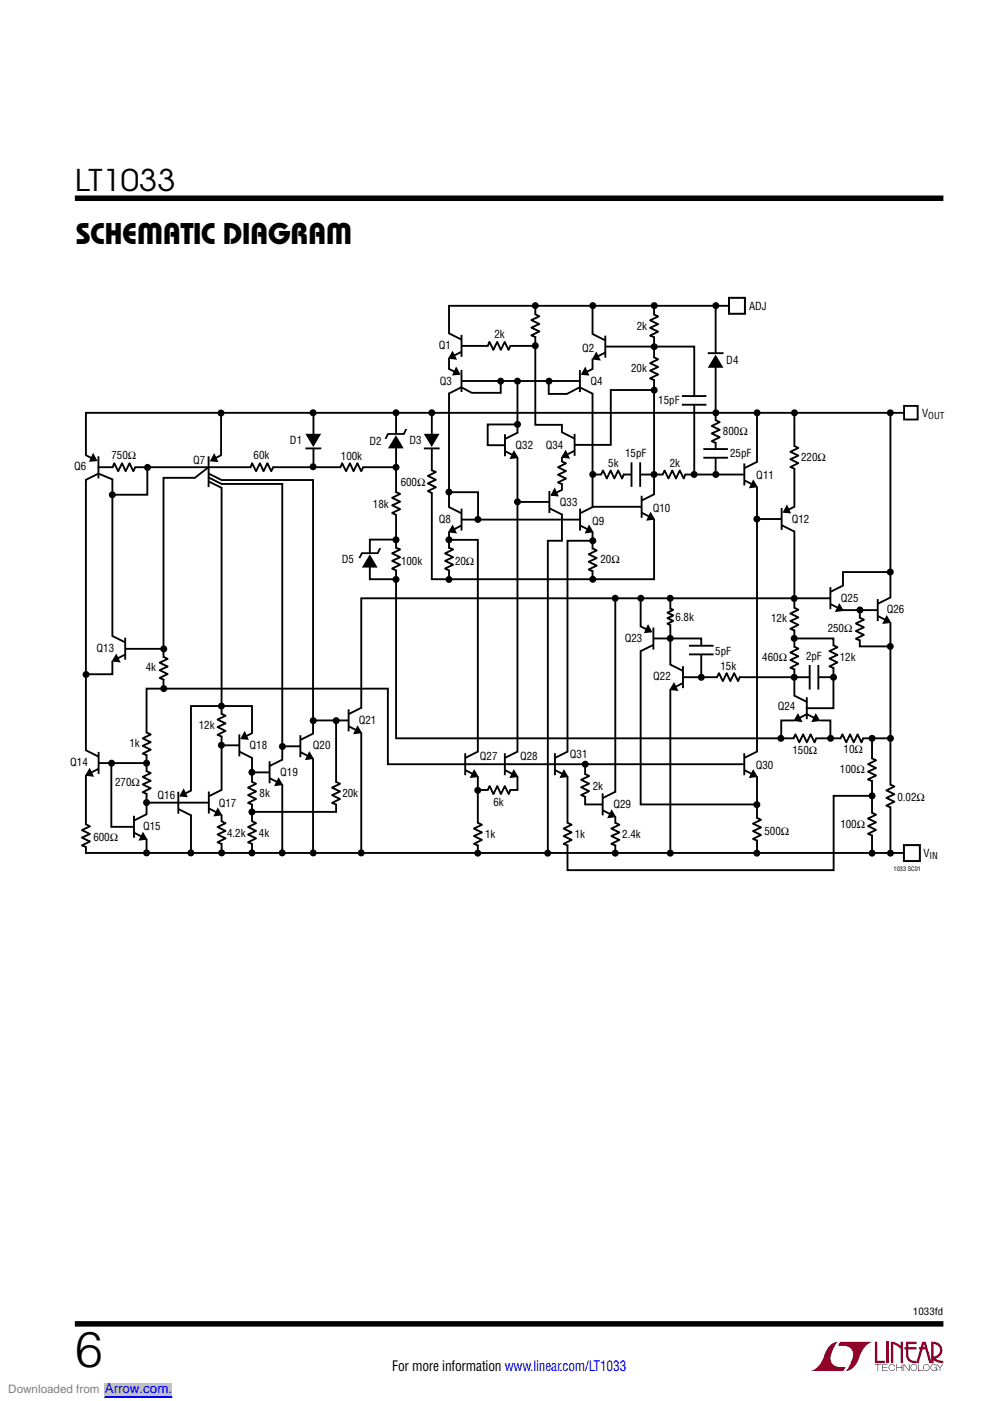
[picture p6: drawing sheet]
<svg xmlns="http://www.w3.org/2000/svg" width="210mm" height="297mm" viewBox="0 0 210 297" stroke-linecap="round" stroke-linejoin="round" font-family="sans-serif">
<g fill="#910028">
<path d="M185.5 284.5h.5v4h1.6v.5h-2.1z"/>
<path d="M176.2 285.1l1-.5 .4-.1a6.2 6.2 0 0 0-1.4 4.1 2.58 2.58 0 0 0 3.1 1.2l-.5 .9h-6.9a4.9 4.9 0 0 0 3-3.8l.4-.8z"/>
<path d="M178.1 284.5h7a4.9 4.9 0 0 0-3.1 3.8 3.2 3.2 0 0 1-2.7 2.4l.1-.1a6.2 6.2 0 0 0 1.4-4 2.58 2.58 0 0 0-3.1-1.3z"/>
<path d="M188 284.5h.5v4.5h-.5z"/>
<path d="M188.9 284.5l1 .2 1.1 .6v-.8h.5v4.5h-.5v-3.1l-1.6-.9v4h-.5z"/>
<path d="M185.5 289.2h1.3v.1h-.6v1.4h-.1v-1.4h-.6z"/>
<path d="M187 289.2h1.2v.1h-1v.6h.9v.1h-.9v.6h1v.1h-1.2z"/>
<path d="M190 289.2h.2v.7h1v-.7h.1v1.5h-.1v-.7h-1v.7h-.2z"/>
<path d="M191.6 289.2h.1l1 1.3v-1.3h.1v1.5l-1.1-1.3v1.3h-.1z"/>
<path d="M194.7 289.2h.1v1.4h.9v.1h-1z"/>
<path d="M198.6 289.2h.2l.5 .8 .5-.8h.2l-.6 .9v.6h-.2v-.6z"/>
<path d="M192.1 284.5h2.2v.5h-1.7v.6h1.7v.5h-1.7v1.2a1.32 1.32 0 0 0 1.7 1.2v.5l1.2-4.5h.8l1.1 4.1v-4.1a1.84 1.84 0 0 1 2.4 1.3 1.84 1.84 0 0 1-1.5 2.2l.8 .4 .9 .1v.5l-1.2-.2-1-.5v-.7a1.34 1.34 0 0 0 1.5-1.2 1.34 1.34 0 0 0-1.4-1.4v4h-.9l-.8-2.9h-1.3v-.5h1.2l-.2-.6-1.1 4a2.01 2.01 0 0 1-2.7-1.7v-1.2h-.4v-.5h.4z"/>
<path d="M193.2 289.4a.72 .72 0 0 1 1.2 .1 .72 .72 0 0 1-.4 1.1 .72 .72 0 0 1-1-.7h.2a.59 .59 0 0 0 .8 .6 .59 .59 0 0 0 .2-1 .59 .59 0 0 0-1 .2l-.2 .2z"/>
<path d="M195.9 289.4a.72 .72 0 0 1 1.1 .1 .72 .72 0 0 1-.4 1.1 .72 .72 0 0 1-.9-.7h.1a.59 .59 0 0 0 .8 .6 .59 .59 0 0 0 .2-1 .59 .59 0 0 0-.9 .2l-.2 .2z"/>
<path d="M197.5 289.4a.72 .72 0 0 1 1.2 .3h-.2a.59 .59 0 0 0-.9-.2 .59 .59 0 0 0 .1 .9 .59 .59 0 0 0 .9-.3h-.5v-.1h.6v.7h-.1v-.3a.73 .73 0 0 1-1.1 .1 .73 .73 0 0 1 0-1.1z"/>
<path d="M188.6 289.4a.71 .71 0 0 1 1.2 .4h-.1a.59 .59 0 0 0-.9-.3 .59 .59 0 0 0-.1 .9 .59 .59 0 0 0 1-.2h.1a.73 .73 0 0 1-1.1 .4 .73 .73 0 0 1-.1-1.2z"/>
</g>
<path d="M15.9 42h184.1M15.9 280.7h184.1" fill="none" stroke="#000" stroke-width="1.2" stroke-linecap="butt"/>
<path d="M14.9 62.9h185.3v122.2h-185.3z" fill="#fff"/>
<g fill="none" stroke="#000" stroke-width=".4">
<path d="M95.1 78.2l2 1M97.6 73.3h16M97.8 78.4v4.7M113.5 64.8v25.3h5.6v24.6h-2.9v66.1M123 78.5v4.6M125.6 64.8v58M125.7 78.2l-2 1M128 73.5h19.2v27.1M138.7 64.8v58h-47.1v-35.2M151.7 64.8v35.3M154.9 64.8h-59.7v58M18.1 96.5l2 1"/>
<path d="M20.9 96.7v4.7M31.2 99.1v5.8h-7.5M44.2 99.1l-2.9 2.2h-6.6v44.7M46.9 87.6v9.2M66.5 87.6v11.5M84 87.1v69.4h104.8M91.5 99.7l.9 .4-1.7 .8 1.7 .8-1.7 .8 1.7 .8-1.7 .8 .9 .5M97.6 80.8h25.6M97.8 82.1l-2.7 1.4M106.2 80.8v2.5h-6.2l-2.2-1.2M109.7 90h-6.3v4.4h3.9M109.7 80.9v86.6h-8.5"/>
<path d="M116.3 80.8v2.7h3.9l2.7-1.4M123 82.1l2.7 1.4M138.7 82.7h-9.2v11.6h-7.7M160.5 87.4v93.4M168.4 87.4v60.7M188.8 87.6v93.2M191.7 87.5h-173.5v93.3h173.5M191.7 86.1h2.9v2.8h-2.9zM20.9 100.4l-2.8 1.4M21 100.5l2.8 1.1v41.4h-5.6M83.9 104.3l.9 .4-1.7 .8 1.7 .9-1.7 .7 1.7 .9-1.7 .8 1 .4M83.9 116.1l.9 .4-1.7 .8 1.7 .8-1.7 .8 1.7 .8-1.7 .8 1 .5"/>
<path d="M84 114.4h-5.6v8.4h5.6M95.1 107.5l2.7 1.3M95.1 116.1l1 .4-1.7 .8 1.7 .8-1.7 .8 1.7 .8-1.7 .8 .9 .5M95.2 104.4h6.2v5.7M95.3 114.5h6v66.3M97.6 110.2h25.6M97.8 111.4l-2.2 1.2M97.9 107.8v4.7M109.8 106.4h6.9M116.5 104.1v4.7M116.5 107.8l2.7 1.3M119.2 103.8l-1.9 1"/>
<path d="M125.6 114.7h-5.3v69.8h56.5v-15.8h8.1M125.7 100.6h32.9M160.5 110h5.5M165.7 107.7v4.7M165.7 111.4l2.8 1.3M168.5 107.4l-2 1M26.1 137.6h8.6M130.5 126.8v53.9M135.8 126.8v43.8h24.8M138.3 135.4h10.4v8.2M142 129l.7 .3-1.2 .6 1.2 .6-1.2 .6 1.2 .5-1.2 .6 .7 .4M142.1 126.8v53.9"/>
<path d="M168.4 135.4h8.3v14.8h-5.8M176.3 126.9h-99.7v54M182.3 129.4v7.6h6.5M188.8 121.3h-10.1v3M46.8 158h4.2M59.8 158.2h4.1M66.4 152.7h7.8M71.3 152.7v19.4h-18M144.6 143.6h32.2M184.9 156.5v24.3M20.6 161.8h10.4M23.6 161.8v13.5h5.1"/>
<path d="M53.3 163.8h4.1M124.1 162.1v8.5h3.9M40.5 180.8v-31.1h12.9v31.1"/>
</g>
<path d="M142.1 129.1v3.3" fill="none" stroke="#fff" stroke-width=".48"/>
<g fill="none" stroke="#fff" stroke-width=".66" stroke-linecap="butt">
<path d="M95.2 78.3v5M125.6 78.3v5M154.6 64.8h3.3M156.3 63.2v3.3M18.2 96.6v5M19.3 99.1h1.6M83.9 91.9v2.1M91.6 99.9v4.5M96.3 80.8h1.5M123 80.8h1.5M78.4 117.2v2.1M84 104.5v4.5"/>
<path d="M84 116.3v4.5M95.2 107.6v5.1M95.2 116.3v4.5M96.3 110.2h1.6M116.5 106.4h1.5M119.2 104v4.9M165.7 110h1.6M168.4 107.6v4.9"/>
</g>
<path d="M96.7 78.2l.6 1.1-1.1 .1zM124.1 78.2l.5 1.2-1.1-.1zM19.8 96.5l.5 1.1-1.1 .1zM83.9 92.3l1.7 2.8h-3.3zM82.1 91.8h3.4l.4-.9h.5l-.7 1.3h-3.3l-.5 .9h-.4zM78.4 117.5l1.7 2.8h-3.4zM76.6 117.1h3.4l.4-.9h.4l-.6 1.3h-3.3l-.5 .8h-.4zM95.9 111.7l.6 1.1-1.2-.1zM117.6 103.9l.5 1.1-1.1-.1zM166.8 107.5l.6 1.1-1.1-.1z" fill="#000"/>
<path d="M96.7 78.2l.6 1.1-1.1 .1zM124.1 78.2l.5 1.2-1.1-.1zM19.8 96.5l.5 1.1-1.1 .1zM95.9 111.7l.6 1.1-1.2-.1zM117.6 103.9l.5 1.1-1.1-.1zM166.8 107.5l.6 1.1-1.1-.1z" fill="none" stroke="#000" stroke-width=".46"/>
<path d="M154.6 63.1h3.3v3.4h-3.3z" fill="#fff"/>
<path d="M154.6 63.1h3.3v3.4h-3.3z" fill="none" stroke="#000" stroke-width=".42"/>
<g fill="none" stroke="#fff" stroke-width=".66" stroke-linecap="butt">
<path d="M95.2 70.8v5.1M96.3 73.3h1.6M103.6 73.3h4.5M113.5 66.8v4.5M125.7 70.9v5.2M126.8 73.5h1.5M138.7 66.8v4.6M138.7 75.9v4.5M151.7 74.9v2.1M24 99.1h4.5M44.2 99.1h1.6M46.9 96.6v5"/>
<path d="M53.3 99.1h4.5M66.4 93v2M72.3 99.1h4.6M91.5 93v2M107.1 94.4h1.5M109.7 91.8v5.2M119.2 98v4.5M119.2 91.8v5.1M120.3 94.3h1.5M147.2 84v1.8M151.7 95.2v1.8M151.8 89.2v4.6"/>
<path d="M160.5 98v5.2M168.4 94.7v4.5M123 110.2h1.5M125.7 116.4v4.6M125.7 107.6v5.1M127.6 100.6h4.5M133.9 100.6h1.8M136 107.5h1.6M138.7 104.9v5.1M140.6 100.6h4.6M157.8 100.6h1.5M34.7 139.4v4.6"/>
<path d="M148.7 136.9v1.8M168.4 129v4.5M168.4 137.2v4.6M176.1 126.8h1.5M176.7 137v4.5M178.7 124.3v5.1M182.3 131.1v4.5M47 151.5v4.5M63.7 158.2h1.5M66.4 155.6v5.2M73.9 152.7h1.6M76.6 150.2v5.1"/>
<path d="M101.3 159.5v5.1M109.7 159.5v5.1M120.3 159.5v5.1M152.2 143.6h4.5M168.4 156.5h4.5M168.4 147.6v5.1M171.7 143.6h1.8M178.3 156.5h4.6M18.2 174.9v4.6M47 174.3v4.5M53.4 165.9v4.5M53.4 174.3v4.5"/>
<path d="M57.2 163.7h1.5M59.8 161.2v5.1M71.3 165.9v4.5M98.6 162h1.6M101.3 174.6v4.5M103.5 167.5h4.6M107 162h1.6M117.7 162h1.5M120.4 174.6v4.5M124.1 164.2v4.6M127.8 170.6h1.5M130.5 168v5.1"/>
<path d="M130.5 174.6v4.5M160.5 173.5v4.6M184.9 160.9v4.6M184.9 172.5v4.5M188.8 166.5v4.5M193.4 179.2v3.4M191.7 180.9h3.3"/>
</g>
<g fill="#000">
<path d="M95.9 74.8l.6 1.2-1.2-.1zM126.4 75l.6 1.2-1.2-.2zM151.7 75.2l1.7 2.8h-3.4zM45.4 96.6l.5 1.1-1.1-.1zM64.8 92h3.3l-1.7 2.8zM89.9 92h3.3l-1.7 2.8zM109 95.9l.6 1-1.2 .2zM119.9 95.8l.6 1.2-1.2-.2zM124.9 111.7l.6 1-1.2 .1zM137.9 109l.6 1-1.1 .1zM159.7 102.1l.6 1-1.1 .2zM178 128.3l.6 1-1.2 .2z"/>
<path d="M65.6 159.7l.6 1-1.2 .2zM75.8 154.3l.6 1-1.1 .1zM169.2 151.7l.6 1.1-1.2-.1zM173 151.7l.6 1-1.2 .1zM59.1 165.3l.6 1-1.2 .1zM100.5 163.5l.6 1.1-1.1 .1zM108.9 163.5l.6 1.1-1.1 .1zM119.6 163.5l.6 1.1-1.2 .1zM129.7 172.1l.6 1-1.2 .1z"/>
<circle cx="113.5" cy="73.3" r=".74"/>
<circle cx="113.5" cy="64.8" r=".74"/>
<circle cx="125.7" cy="64.8" r=".74"/>
<circle cx="138.7" cy="64.8" r=".74"/>
<circle cx="138.7" cy="73.5" r=".74"/>
<circle cx="151.8" cy="64.8" r=".74"/>
<circle cx="31.3" cy="99.1" r=".74"/>
<circle cx="46.9" cy="87.6" r=".74"/>
<circle cx="66.4" cy="87.5" r=".74"/>
<circle cx="66.4" cy="99" r=".74"/>
<circle cx="84" cy="87.5" r=".74"/>
<circle cx="84" cy="99.1" r=".74"/>
<circle cx="91.6" cy="87.5" r=".74"/>
<circle cx="106.2" cy="80.8" r=".74"/>
<circle cx="109.7" cy="80.8" r=".74"/>
<circle cx="109.7" cy="90" r=".74"/>
<circle cx="116.4" cy="80.8" r=".74"/>
<circle cx="138.7" cy="82.7" r=".74"/>
<circle cx="151.8" cy="87.5" r=".74"/>
<circle cx="160.5" cy="87.5" r=".74"/>
<circle cx="168.4" cy="87.5" r=".74"/>
<circle cx="188.8" cy="87.5" r=".74"/>
<circle cx="23.8" cy="104.9" r=".74"/>
<circle cx="84" cy="114.4" r=".74"/>
<circle cx="95.2" cy="104.3" r=".74"/>
<circle cx="95.2" cy="114.4" r=".74"/>
<circle cx="101.3" cy="110.1" r=".74"/>
<circle cx="109.7" cy="106.4" r=".74"/>
<circle cx="125.7" cy="100.6" r=".74"/>
<circle cx="125.7" cy="114.7" r=".74"/>
<circle cx="138.7" cy="100.6" r=".74"/>
<circle cx="147.2" cy="100.6" r=".74"/>
<circle cx="151.8" cy="100.6" r=".74"/>
<circle cx="160.5" cy="110" r=".74"/>
<circle cx="34.7" cy="137.6" r=".74"/>
<circle cx="84" cy="122.8" r=".74"/>
<circle cx="95.2" cy="122.8" r=".74"/>
<circle cx="125.7" cy="122.8" r=".74"/>
<circle cx="130.4" cy="126.8" r=".74"/>
<circle cx="135.9" cy="126.8" r=".74"/>
<circle cx="142.1" cy="126.8" r=".74"/>
<circle cx="142.1" cy="135.3" r=".74"/>
<circle cx="168.4" cy="126.9" r=".74"/>
<circle cx="168.4" cy="135.3" r=".74"/>
<circle cx="182.3" cy="129.3" r=".74"/>
<circle cx="188.8" cy="137" r=".74"/>
<circle cx="188.8" cy="121.3" r=".74"/>
<circle cx="18.2" cy="143" r=".74"/>
<circle cx="34.7" cy="146" r=".74"/>
<circle cx="46.9" cy="158" r=".74"/>
<circle cx="46.9" cy="149.7" r=".74"/>
<circle cx="59.9" cy="158.3" r=".74"/>
<circle cx="66.4" cy="152.8" r=".74"/>
<circle cx="71.3" cy="152.8" r=".74"/>
<circle cx="148.7" cy="143.6" r=".74"/>
<circle cx="165.6" cy="156.5" r=".74"/>
<circle cx="168.4" cy="143.6" r=".74"/>
<circle cx="176.1" cy="156.5" r=".74"/>
<circle cx="176.7" cy="143.6" r=".74"/>
<circle cx="184.9" cy="156.5" r=".74"/>
<circle cx="188.8" cy="156.5" r=".74"/>
<circle cx="23.7" cy="161.8" r=".74"/>
<circle cx="31.1" cy="161.8" r=".74"/>
<circle cx="31.1" cy="170.2" r=".74"/>
<circle cx="53.4" cy="163.7" r=".74"/>
<circle cx="53.4" cy="172.1" r=".74"/>
<circle cx="101.3" cy="167.6" r=".74"/>
<circle cx="124.1" cy="162" r=".74"/>
<circle cx="160.5" cy="170.6" r=".74"/>
<circle cx="184.9" cy="168.7" r=".74"/>
<circle cx="31.1" cy="180.8" r=".74"/>
<circle cx="40.5" cy="180.8" r=".74"/>
<circle cx="47" cy="180.8" r=".74"/>
<circle cx="53.4" cy="180.8" r=".74"/>
<circle cx="59.8" cy="180.8" r=".74"/>
<circle cx="66.4" cy="180.8" r=".74"/>
<circle cx="76.6" cy="180.8" r=".74"/>
<circle cx="101.3" cy="180.9" r=".74"/>
<circle cx="116.1" cy="180.9" r=".74"/>
<circle cx="130.4" cy="180.9" r=".74"/>
<circle cx="142.1" cy="180.9" r=".74"/>
<circle cx="160.5" cy="180.9" r=".74"/>
<circle cx="184.9" cy="180.9" r=".74"/>
<circle cx="188.8" cy="180.9" r=".74"/>
</g>
<g fill="none" stroke="#000" stroke-width=".4">
<path d="M95.1 70.6l2.7 1.4M97.8 74.6l-2.2 1.1M97.9 71v4.7M108.3 73.3l-.5 .9-.8-1.7-.8 1.7-.8-1.7-.8 1.7-.8-1.7-.4 .9M113.4 66.6l1 .5-1.7 .8 1.7 .8-1.7 .8 1.7 .8-1.7 .8 .9 .4M125.6 70.8l2.7 1.4M128.3 74.8l-2.3 1.1M128.3 71.2v4.6M138.6 66.7l.9 .4-1.7 .8 1.7 .8-1.7 .8 1.7 .8-1.7 .8 1 .5M138.6 75.7l.9 .5-1.7 .8 1.7 .8-1.7 .8 1.7 .8-1.7 .8 1 .4M150.1 74.9h3.3M20.7 99.1h63.3"/>
<path d="M28.7 99l-.4 .9-.8-1.7-.9 1.7-.7-1.7-.8 1.7-.9-1.7-.4 1M44.2 96.7v6.6M47 96.5l-1.8 .9M58 99l-.5 .9-.8-1.7-.8 1.7-.8-1.7-.8 1.7-.8-1.7-.4 1M68.1 95.1h-3.3M77 99l-.4 .9-.8-1.7-.8 1.7-.8-1.7-.8 1.7-.9-1.7-.4 1M93.2 95.1h-3.3M107.1 92.1v4.6M107.1 95.7l2.3 1.1M109.8 91.7l-2.7 1.4M119.1 91.6l2.7 1.4M119.1 97.8l.9 .5-1.7 .8 1.7 .8-1.7 .7 1.7 .9-1.7 .8 1 .4"/>
<path d="M121.8 95.6l-2.3 1.1M121.8 92v4.7M133.9 98v5.2M135.7 98v5.2M144.6 84h5.2M144.6 85.8h5.2M149.1 95.2h5.2M149.1 97h5.2M151.7 89l.9 .5-1.7 .8 1.7 .8-1.7 .8 1.7 .8-1.7 .8 1 .4M157.8 98.3v4.6M160.6 97.9l-2.8 1.4M168.3 94.5l1 .5-1.7 .8 1.7 .8-1.7 .8 1.7 .8-1.7 .8 .9 .4"/>
<path d="M44.2 101.2l2.8 1.4h12.8v78.2M44.2 102.1l2.8 1.3v77.4M44.2 100.4l2.8 1.4h19.4v79M123 107.8v4.7M123 111.4l2.3 1.2M125.6 116.3l.9 .4-1.7 .8 1.7 .8-1.7 .8 1.7 .8-1.7 .9 1 .4M125.6 107.5h10.5M125.7 107.5l-2.7 1.3M132.3 100.5l-.4 .9-.8-1.6-.9 1.6-.7-1.6-.8 1.6-.8-1.6-.5 .9M136 105.1v4.7M136.1 108.7l2.2 1.2M138.8 104.7l-2.7 1.4"/>
<path d="M145.4 100.5l-.4 .9-.9-1.6-.8 1.6-.8-1.6-.8 1.6-.8-1.6-.4 .9M157.8 101.8l2.3 1.2M34.6 139.2l.9 .5-1.7 .8 1.7 .8-1.7 .8 1.7 .8-1.7 .8 1 .4M146.1 138.7h5.2M146.1 136.9h5.2M168.3 128.8l1 .5-1.7 .8 1.7 .8-1.7 .8 1.7 .8-1.7 .8 .9 .4M168.3 137.1l1 .4-1.7 .8 1.7 .9-1.7 .7 1.7 .8-1.7 .9 .9 .4M176.1 124.5v4.7M176.1 128.1l2.3 1.1M176.6 136.8l1 .4-1.7 .8 1.7 .9-1.7 .7 1.7 .9-1.7 .8 .9 .4M178.7 129.4h7.7M178.8 124.1l-2.7 1.4"/>
<path d="M182.2 130.9l1 .5-1.7 .8 1.7 .8-1.7 .8 1.7 .8-1.7 .8 .9 .4M46.9 151.3l.9 .5-1.7 .8 1.7 .8-1.7 .7 1.7 .9-1.7 .8 1 .4M63.7 155.9v4.6M63.7 159.5l2.3 1.1M66.4 155.5l-2.7 1.4M73.9 150.4v4.7M73.9 154l2.3 1.2M76.7 150l-2.8 1.4M98.6 159.7v4.7M101.4 159.3l-2.7 1.4M107 159.7v4.7M109.8 159.3l-2.7 1.4"/>
<path d="M117.7 159.7v4.7M120.4 159.3l-2.7 1.4M156.9 143.5l-.4 .9-.8-1.7-.9 1.7-.7-1.7-.8 1.7-.9-1.7-.4 .9M168.3 147.5l2.8 1.3M168.4 152.8h-2.8v3.6M171.1 147.8v4.7M171.1 151.4l2.3 1.2M171.1 151.4l-2.3 1.2M171.7 141v5.2M173.1 156.4l-.4 1-.8-1.7-.8 1.7-.8-1.7-.8 1.7-.8-1.7-.5 .9M173.5 141v5.2M173.9 152.8h2.2v3.6"/>
<path d="M183.1 156.4l-.4 1-.9-1.7-.8 1.7-.8-1.7-.8 1.7-.8-1.7-.4 .9M18.1 174.7l1 .5-1.7 .8 1.7 .8-1.7 .8 1.7 .8-1.7 .8 .9 .4M46.9 174.1l.9 .4-1.7 .8 1.7 .9-1.7 .7 1.7 .8-1.7 .9 1 .4M53.4 165.7l.9 .5-1.7 .8 1.7 .8-1.7 .8 1.7 .8-1.7 .8 1 .4M53.4 174.1l.9 .4-1.7 .8 1.7 .9-1.7 .7 1.7 .8-1.7 .9 1 .4M57.2 161.4v4.7M57.2 165l2.3 1.2M59.9 161l-2.7 1.4M71.2 165.7l.9 .5-1.7 .8 1.7 .8-1.7 .8 1.7 .8-1.7 .8 1 .4M98.7 163.3l2.2 1.1M101.3 174.4l.9 .5-1.7 .8 1.7 .8-1.7 .8 1.7 .8-1.7 .8 .9 .4M107.1 163.3l2.2 1.1"/>
<path d="M108.3 167.4l-.4 1-.9-1.7-.8 1.7-.8-1.7-.8 1.7-.8-1.7-.4 .9M117.7 163.3l2.3 1.1M120.3 174.4l.9 .5-1.7 .8 1.7 .8-1.7 .8 1.7 .8-1.7 .8 1 .4M124 164.1l.9 .4-1.7 .8 1.7 .9-1.7 .7 1.7 .8-1.7 .9 1 .4M127.8 168.2v4.7M127.8 171.8l2.3 1.2M130.4 174.4l.9 .5-1.7 .8 1.7 .8-1.7 .8 1.7 .8-1.7 .8 1 .4M130.5 167.8l-2.7 1.4M160.4 173.4l.9 .4-1.6 .8 1.6 .8-1.6 .8 1.6 .8-1.6 .9 .9 .4M184.8 172.3l.9 .4-1.7 .8 1.7 .9-1.7 .7 1.7 .9-1.7 .8 1 .4M184.8 160.8l.9 .4-1.7 .8 1.7 .8-1.7 .8 1.7 .8-1.7 .9 1 .4M188.7 166.3l.9 .5-1.7 .8 1.7 .8-1.7 .8 1.7 .8-1.7 .8 1 .4"/>
</g>
<g fill="none" stroke="#000" stroke-width=".46">
<path d="M95.9 74.8l.6 1.2-1.2-.1zM126.4 75l.6 1.2-1.2-.2zM45.4 96.6l.5 1.1-1.1-.1zM109 95.9l.6 1-1.2 .2zM119.9 95.8l.6 1.2-1.2-.2zM124.9 111.7l.6 1-1.2 .1zM137.9 109l.6 1-1.1 .1zM159.7 102.1l.6 1-1.1 .2zM178 128.3l.6 1-1.2 .2zM65.6 159.7l.6 1-1.2 .2zM75.8 154.3l.6 1-1.1 .1zM169.2 151.7l.6 1.1-1.2-.1z"/>
<path d="M173 151.7l.6 1-1.2 .1zM59.1 165.3l.6 1-1.2 .1zM100.5 163.5l.6 1.1-1.1 .1zM108.9 163.5l.6 1.1-1.1 .1zM119.6 163.5l.6 1.1-1.2 .1zM129.7 172.1l.6 1-1.2 .1z"/>
</g>
<path d="M191.7 179.2h3.3v3.4h-3.3z" fill="#fff"/>
<path d="M191.7 179.2h3.3v3.4h-3.3z" fill="none" stroke="#000" stroke-width=".42"/>
<g fill="none" stroke="#fff" stroke-width=".66" stroke-linecap="butt">
<path d="M23.9 135v5.1M25 137.5h1.5M135.9 132.9v5M137 135.4h1.5M186.1 129.4h1.5M188.8 126.8v5.1M18.2 159.2v5.1M31.1 155.5v4.5M50.7 158h1.6M53.4 155.6v4.9M142.1 141v5.2M143.3 143.6h1.5"/>
<path d="M160.5 159.5v5.1M19.4 161.8h1.5M28.4 175.3h1.5M31.1 172.7v5.2M31.1 163.6v4.6M37.8 170.2h1.5M40.5 167.7v5M44.3 170.2h1.5M47 167.6v5.1M157.8 162h1.5"/>
</g>
<g fill="none" stroke="#000" stroke-width=".4">
<path d="M23.8 134.8l2.7 1.4M26.5 138.8l-2.3 1.1M26.5 135.2v4.7M135.8 132.8l1.9 1M138.5 136.7l-2.7 1.4M138.5 133.1v4.6M186.1 127v4.7M186.1 130.6l2.3 1.2M188.9 126.6l-2.8 1.4M18.1 159l2.8 1.4M20.9 159.4v4.7M31 155.3l1 .4-1.7 .8 1.7 .9-1.7 .7 1.7 .8-1.7 .9 .9 .4"/>
<path d="M50.7 155.7v4.7M50.8 159.4l2.7 1.3M53.5 155.4l-2 1M142 140.9l2.8 1.3M144.8 144.8l-2.3 1.2M144.8 141.2v4.7M157.8 159.7v4.7M160.6 159.3l-2.8 1.4M20.9 163l-2.3 1.2M28.4 173v4.6M28.4 176.6l2.3 1.1M31 170.2h13.5"/>
<path d="M31 163.5l1 .4-1.7 .8 1.7 .8-1.7 .8 1.7 .8-1.7 .9 .9 .4M31.2 172.6l-2.8 1.4M37.8 167.9v4.6M37.8 171.5l2.8 1.4M40.5 167.6l-1.9 1M44.3 167.8v4.7M44.3 171.4l2.3 1.2M47 167.5l-2.7 1.3M157.8 163.3l2.3 1.1M158.4 162h-76.2v-16h-51.1v34.9"/>
</g>
<path d="M24.6 139l.6 1.2-1.2-.1zM137.4 132.8l.6 1.1-1.1 .1zM188 130.9l.6 1-1.2 .1zM51.9 155.5l.5 1.1-1.1-.1zM142.9 145.1l.6 1.1-1.2-.1zM19 163.3l.6 1.1-1.2-.1zM30.3 176.8l.6 1-1.2 .2zM38.9 167.6l.6 1.2-1.1-.1zM46.2 171.7l.6 1-1.2 .1zM159.7 163.5l.6 1.1-1.2 .1z" fill="#000"/>
<path d="M24.6 139l.6 1.2-1.2-.1zM137.4 132.8l.6 1.1-1.1 .1zM188 130.9l.6 1-1.2 .1zM51.9 155.5l.5 1.1-1.1-.1zM142.9 145.1l.6 1.1-1.2-.1zM19 163.3l.6 1.1-1.2-.1zM30.3 176.8l.6 1-1.2 .2zM38.9 167.6l.6 1.2-1.1-.1zM46.2 171.7l.6 1-1.2 .1zM159.7 163.5l.6 1.1-1.2 .1z" fill="none" stroke="#000" stroke-width=".46"/>
<path d="M0 294.6h70.6" fill="none" stroke="#fff" stroke-width="2.5" stroke-linecap="butt"/>
<path d="M22.2 293.3h14.3v2.6h-14.3z" fill="#c0c0c0"/>
<path d="M22.2 296.2h14.3" fill="none" stroke="#00f" stroke-width=".21"/>
<path d="M0 294.6h70.6" fill="none" stroke="#fff" stroke-width="2.5" stroke-linecap="butt"/>
<path d="M22.2 293.3h14.3v2.6h-14.3z" fill="#c0c0c0"/>
<path d="M22.2 296.2h14.3" fill="none" stroke="#00f" stroke-width=".21"/>
<path d="M0 294.6h70.6" fill="none" stroke="#fff" stroke-width="2.5" stroke-linecap="butt"/>
<path d="M22.2 293.3h14.3v2.6h-14.3z" fill="#c0c0c0"/>
<path d="M22.2 296.2h14.3" fill="none" stroke="#00f" stroke-width=".21"/>
<path d="M0 294.6h70.6" fill="none" stroke="#fff" stroke-width="2.5" stroke-linecap="butt"/>
<path d="M22.2 293.3h14.3v2.6h-14.3z" fill="#c0c0c0"/>
<path d="M22.2 296.2h14.3" fill="none" stroke="#00f" stroke-width=".21"/>
<path d="M0 294.6h70.6" fill="none" stroke="#fff" stroke-width="2.5" stroke-linecap="butt"/>
<path d="M22.2 293.3h14.3v2.6h-14.3z" fill="#c0c0c0"/>
<path d="M22.2 296.2h14.3" fill="none" stroke="#00f" stroke-width=".21"/>
<path d="M0 294.6h70.6" fill="none" stroke="#fff" stroke-width="2.5" stroke-linecap="butt"/>
<path d="M22.2 293.3h14.3v2.6h-14.3z" fill="#c0c0c0"/>
<path d="M22.2 296.2h14.3" fill="none" stroke="#00f" stroke-width=".21"/>
<text font-size="10.6" x="15.9" y="289.8">6</text>
<g font-size="6.3">
<text x="15.9" y="40.4">LT1033</text>
<text x="16.1" y="51.7">Schematic Diagram</text>
</g>
<text font-size="3" x="83.2" y="290.7">For more information www.linear.com/LT1033</text>
<text font-size="2.8" fill="#00f" x="22.2" y="295.3">Arrow.com.</text>
<text font-size="2.5" fill="#808080" x="1.8" y="295.3">Downloaded from</text>
<g font-size="2.3">
<text x="158.8" y="65.7">ADJ</text>
<text x="104.8" y="71.6">2k</text>
<text x="135" y="70">2k</text>
<text x="93" y="74">Q1</text>
<text x="123.4" y="74.5">Q2</text>
<text x="154" y="77.1">D4</text>
<text x="93.2" y="81.7">Q3</text>
<text x="125.2" y="81.6">Q4</text>
<text x="133.8" y="78.9">20k</text>
<text x="139.6" y="85.7">15pF</text>
<text x="195.5" y="88.4">V</text>
<text x="61.5" y="94.2">D1</text>
<text x="78.4" y="94.3">D2</text>
<text x="86.8" y="94.2">D3</text>
<text x="109.3" y="95.2">Q32</text>
<text x="115.7" y="95.3">Q34</text>
<text x="153.3" y="92.3">800Ω</text>
<text x="15.7" y="99.7">Q6</text>
<text x="23.6" y="97.4">750Ω</text>
<text x="41" y="98.5">Q7</text>
<text x="53.8" y="97.3">60k</text>
<text x="72.3" y="97.5">100k</text>
<text x="129" y="99">5k</text>
<text x="132.6" y="96.9">15pF</text>
<text x="142" y="99">2k</text>
<text x="154.8" y="96.9">25pF</text>
<text x="160.4" y="101.6">Q11</text>
<text x="169.9" y="97.7">220Ω</text>
<text x="79.1" y="107.8">18k</text>
<text x="85" y="103">600Ω</text>
<text x="118.7" y="107.3">Q33</text>
<text x="93" y="111">Q8</text>
<text x="125.5" y="111.3">Q9</text>
<text x="138.4" y="108.5">Q10</text>
<text x="167.9" y="110.9">Q12</text>
<text x="72.5" y="119.3">D5</text>
<text x="85" y="119.7">100k</text>
<text x="96.5" y="119.7">20Ω</text>
<text x="127.3" y="119.5">20Ω</text>
<text x="143.2" y="131.8">6.8k</text>
<text x="163.5" y="131.9">12k</text>
<text x="178.3" y="127.6">Q25</text>
<text x="188" y="129.9">Q26</text>
<text x="132.5" y="136.1">Q23</text>
<text x="175.5" y="134">250Ω</text>
<text x="20.5" y="138.3">Q13</text>
<text x="30.9" y="142.3">4k</text>
<text x="151.7" y="138.8">5pF</text>
<text x="152.8" y="142">15k</text>
<text x="161.6" y="140.2">460Ω</text>
<text x="170.9" y="139.8">2pF</text>
<text x="178.1" y="140.2">12k</text>
<text x="138.5" y="144.3">Q22</text>
<text x="42.1" y="154.5">12k</text>
<text x="76.1" y="153.4">Q21</text>
<text x="164.9" y="150.6">Q24</text>
<text x="27.4" y="158.4">1k</text>
<text x="52.9" y="158.9">Q18</text>
<text x="66.3" y="158.9">Q20</text>
<text x="101.7" y="161.2">Q27</text>
<text x="110.3" y="161.2">Q28</text>
<text x="120.8" y="160.6">Q31</text>
<text x="168" y="159.8">150Ω</text>
<text x="178.9" y="159.6">10Ω</text>
<text x="14.9" y="162.5">Q14</text>
<text x="24.4" y="166.6">270Ω</text>
<text x="59.4" y="164.5">Q19</text>
<text x="125.7" y="167.4">2k</text>
<text x="160.2" y="163">Q30</text>
<text x="178.1" y="163.8">100Ω</text>
<text x="33.4" y="169.3">Q16</text>
<text x="46.4" y="171">Q17</text>
<text x="55.1" y="169">8k</text>
<text x="72.6" y="169">20k</text>
<text x="104.6" y="170.9">6k</text>
<text x="130.1" y="171.4">Q29</text>
<text x="190.3" y="169.8">0.02Ω</text>
<text x="19.8" y="178.3">600Ω</text>
<text x="30.4" y="176">Q15</text>
<text x="48.1" y="177.4">4.2k</text>
<text x="54.9" y="177.4">4k</text>
<text x="102.8" y="177.7">1k</text>
<text x="121.9" y="177.7">1k</text>
<text x="131.9" y="177.7">2.4k</text>
<text x="162.1" y="177">500Ω</text>
<text x="178.2" y="175.6">100Ω</text>
<text x="195.8" y="181.7">V</text>
</g>
<text font-size="2.1" x="193.6" y="278.8">1033fd</text>
<g font-size="2">
<text x="196.8" y="88.9">OUT</text>
<text x="197.1" y="182.2">IN</text>
</g>
<text font-size="1.3" x="189.5" y="184.8">1033 SC01</text>
</svg>
